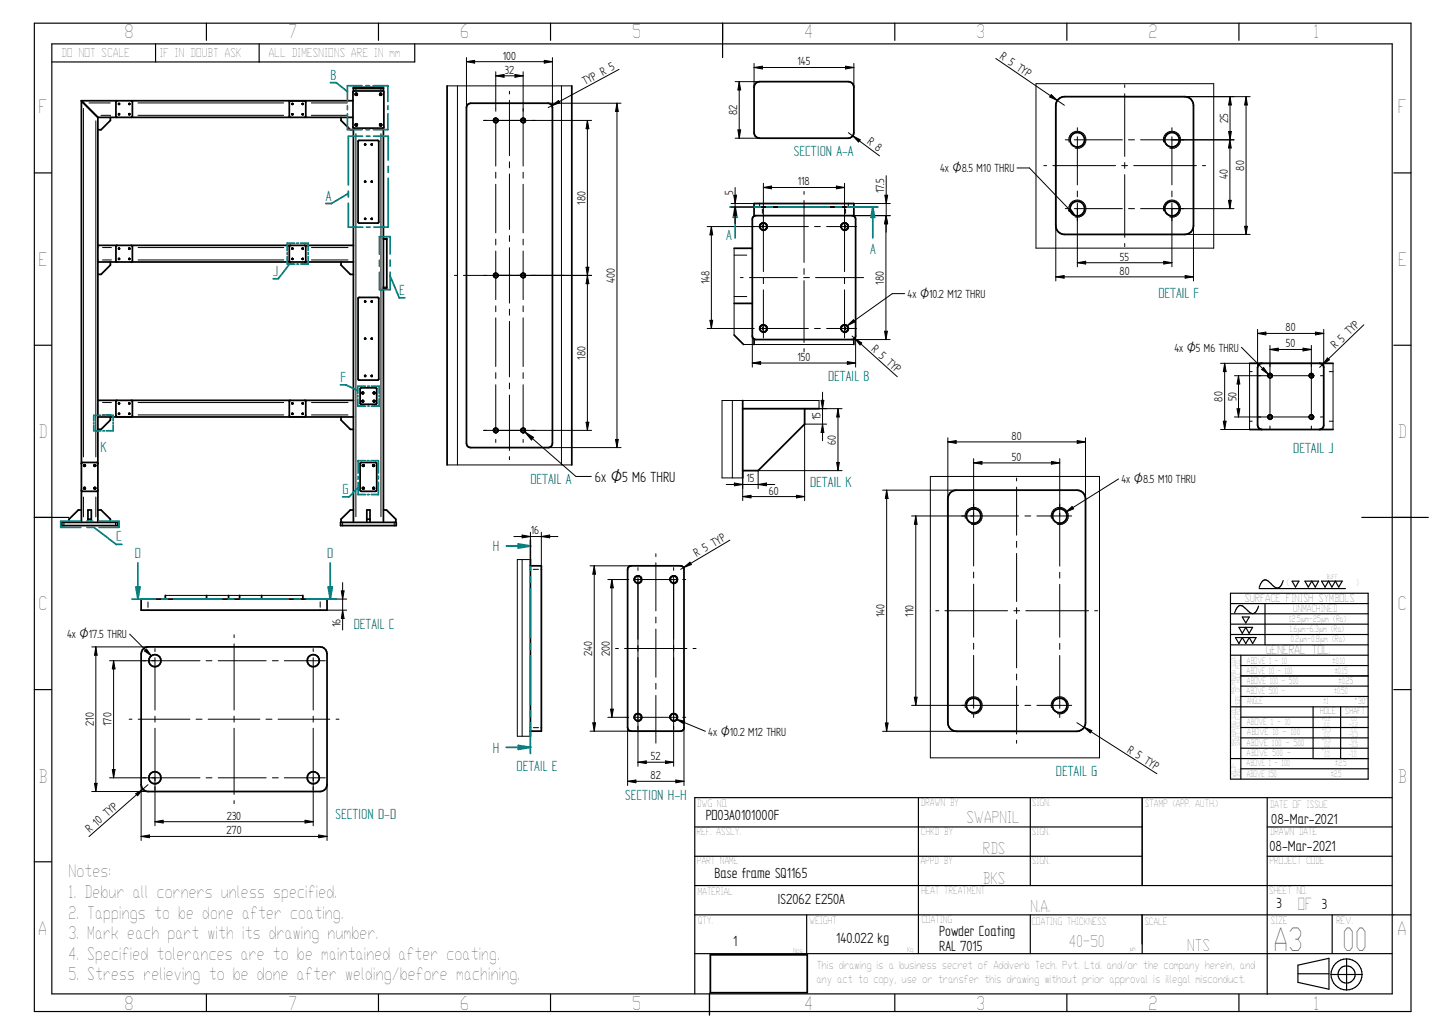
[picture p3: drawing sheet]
<svg xmlns="http://www.w3.org/2000/svg" width="420mm" height="297mm" viewBox="0 0 420 297" stroke-linecap="round" stroke-linejoin="round" font-family="sans-serif">
<g fill="none" stroke="#000" stroke-width=".51">
<path d="M23.7 29.3l4.7 4.8M23.7 29.3v122.4M23.7 29.3h78.9M28.4 34.1h55.8M28.4 34.1v82.1M32.1 34.1v.9l-2.7 2.7h-1M34 29.3l-.3 .2v4.3l.3 .3M34.5 30.1l.2 .2zM34.5 33l.2 .1v.2h-.2zM37.5 30.1l.2 .2zM37.5 33h.2v.3h-.2zM38.2 29.3l.3 .2v4.3l-.3 .3"/>
<path d="M84.9 30.1l.1 .2zM84.9 33.1l.1 .2zM87.9 30.1l.1 .2zM87.9 33.1l.1 .2zM88.6 29.3l.2 .3v4.2l-.2 .3-4.5-.1v-4.4l.3-.3M88.7 34.1h13.9M99.1 34.1v.9l2.7 2.7h.9M102.6 26.5h8.9v10.6h-8.9zM102.7 37.2v34M103.3 36h.4v.5h-.4zM103.3 27.2h.4v.4h-.4zM110.4 36h.4v.5h-.4z"/>
<path d="M110.4 27.2h.4v.4h-.4zM111.4 26.5v-1.1h-8.7v1.1M111.4 37.2v114.5M111.4 25.7h-8.7M129.9 24.9v110.1M135.9 30.4l.9-.4h22.5a1.23 1.23 0 0 1 1.2 1.2v97.5a1.16 1.16 0 0 1-1.2 1.3h-22.5a1.16 1.16 0 0 1-1.3-1.3v-97.5zM166.1 24.9v110.1M104.1 40.9l5.7-.1 .3 .3v23.4l-.3 .3h-5.5l-.3-.3zM106 41.8l.2 .3zM106 52.6l.2 .3zM107.9 52.6l.2 .3zM107.9 41.8l.2 .3z"/>
<path d="M28.4 76.1h74.3M28.4 71.2h74.3M32.1 76.1v.9l-2.7 2.7h-1M34 71.2l-.3 .4v4.2l.3 .3M34.5 75.1l.2 .2zM34.5 72.1l.2 .2zM37.5 75.1l.2 .2zM37.7 72.2h-.3M37.7 72.1l-.2 .2-.1-.2M38.2 71.2l.3 .4v4.2l-.3 .3M84.4 71.2l-.3 .4v4.2l.3 .3M84.9 72.1l.1 .2z"/>
<path d="M84.9 75.1l.1 .2zM87.9 72.1l.1 .2zM87.9 75.1l.1 .2zM88.6 71.2l.2 .4v4.2l-.2 .3M99.1 76.1v.9l2.7 2.7h.9M102.7 71.2v4.9M102.7 76.1v40.1M106 63.4l.2 .3zM107.9 63.4l.2 .3zM111.4 69.3h1v14.4h-1M213.3 72.1h5.3M218.9 62.9l.7-.3h28a1.01 1.01 0 0 1 1 1v34a1.01 1.01 0 0 1-1 1h-28a1.01 1.01 0 0 1-1-1v-34z"/>
<path d="M219.1 60.1h29M219.1 62.7v-3.6h29v3.6M104.1 86.4h5.7l.3 .3v23.4l-.3 .3h-5.5l-.3-.3zM106 87.4l.2 .3zM106 98.2l.2 .3zM107.9 98.2l.2 .3zM107.9 87.4l.2 .3zM213.3 97.3l2.8 2.7M213.3 88.1h5.3M219.1 98.5v1.5M248.1 98.5v1.5M28.4 116.2h5.5"/>
<path d="M28.4 116.2v4.9M33.8 116.3h4.6v4.6h-4.6zM34.5 117l.2 .3zM37.5 117l.2 .3zM38.3 116.2h45.9M84.1 116.3h4.7v4.6h-4.7zM84.9 117l.1 .3zM87.9 117l.1 .3zM88.7 116.2h14M102.7 116.2v4.9M104.8 112.7h4.6v4.6h-4.6zM105.2 113.9h.4v.4h-.4z"/>
<path d="M106 109l.2 .3zM107.9 109h.2v.3h-.2zM108.5 113.9h.4v.4h-.4zM23.7 134.6l.2-.3h4.2l.3 .3M24.4 135h.4v.3h-.4zM28.4 121.1h74.3M28.4 121.1v30.6M32.1 121.1v.9l-2.7 2.7h-1M34.5 120l.2 .3zM37.5 120l.2 .3zM84.9 120l.1 .3zM87.9 120l.1 .3z"/>
<path d="M99.1 121.1v.9l2.7 2.7h.9M102.7 121.1v30.6M104.8 134.4h4.6v8.2l-4.4 .1-.4-.3zM105.4 135h.3v.3h-.3zM108.4 135h.3v.3h-.3zM17.9 151.7h16.3v.9h-16.3zM23.7 142.4l.2 .3h4.2l.3-.3M23.7 148.1h-.9l-2.7 2.6v1M24.4 141.6h.4v.3h-.4zM25.6 151.7v-3.6h.9v3.6M25.6 150.7h.9M28.4 148.1h1l2.7 2.6v1"/>
<path d="M99 151.7h16.1v.9h-16.1zM102.7 148.1h-.9l-2.7 2.6v1M105.4 141.6h.3v.3h-.3zM106.6 151.7v-3.6h.9v3.6M106.6 150.7h.9M108.4 141.6h.3v.3h-.3zM111.4 148.1h.9l2.7 2.6v1M206.4 277.2h28.2v11h-28.2z"/>
<circle cx="144.1" cy="35" r=".63"/>
<circle cx="152" cy="35" r=".62"/>
<circle cx="144.1" cy="80" r=".63"/>
<circle cx="152" cy="80" r=".62"/>
<circle cx="221.8" cy="65.8" r="1.02"/>
<circle cx="245.4" cy="65.8" r="1.02"/>
<circle cx="221.8" cy="95.4" r="1.01"/>
<circle cx="245.4" cy="95.4" r="1.01"/>
<circle cx="105.4" cy="116.5" r=".25"/>
<circle cx="108.7" cy="116.5" r=".25"/>
<circle cx="27.6" cy="135.2" r=".25"/>
<circle cx="144.1" cy="125" r=".63"/>
<circle cx="152" cy="125" r=".62"/>
<circle cx="27.6" cy="141.8" r=".25"/>
</g>
<g fill="none" stroke="#000" stroke-width=".34">
<path d="M10 6.7h400v287h-400zM15.1 12.7h389.4v275.9h-389.4zM45.2 12.7v5.3M60 6.7v5M75.3 12.7v5.3M110 6.7v5M120.5 12.7v5.3h-105.4M160 6.7v5M210 6.7v10M260 6.7v5M310 6.7v5M360 6.7v5"/>
<path d="M10 50.2h5M405 50.2h5M10 100.2h5M405 100.2h5M10 150.2h10M395.7 150.2h19.3M357.5 172.3h40v53.9h-40zM357.5 175.3h40M357.5 178.2h40M361 179.2h2l-1 1.7zM365.7 176a2.13 2.13 0 0 1-1.9 2.1l-.7-.3a4.9 4.9 0 0 0-2.6-2l-.5 .1-.6 .7-.7 1.4M365.9 170.9h25"/>
<path d="M367.6 175.3v11.9M372.9 168.6a2.13 2.13 0 0 1-2 2.1l-.7-.4a4.9 4.9 0 0 0-2.6-1.9l-.8 .4-.9 1.8M375.4 168.7h2l-1 1.8zM379.2 168.7h3.9l-.9 1.8-1-1.8-1.1 1.8zM384 168.7h6l-1 1.8-1-1.8-1 1.8-1-1.8-1 1.8zM357.5 190.2h40M357.5 181.2h40M357.5 184.2h40M357.5 187.2h40M359 185.1h6l-1 1.8-1-1.8-1 1.8-1-1.8-1 1.8zM360 182.2h4l-1 1.7-1-1.7-1 1.7zM360.5 190.2v36"/>
<path d="M360.5 193.3h37M360.5 196.3h37M360.5 199.2h37M10 200.2h5M357.5 205.2h40M360.5 202.2h37M360.5 208.2h37M360.5 211.2h37M360.5 214.2h37M360.5 217.3h37M381.5 205.2v15.1h16h-40M389.5 205.2v15.1"/>
<path d="M405 200.2h5M266.9 231.6v45.3M299.4 231.6v25.5M331.9 231.6v25.5v-17h-130M360.5 223.2h37M368.2 231.6v57.1M404.5 231.6h-202.6v57M10 250.2h5M201.9 248.6h130M201.9 257.1h202.6M368.2 248.6h36.3M368.2 240.1h36.3"/>
<path d="M201.9 276.9h202.6M201.9 265.6h208.1M234.4 265.6v11.3M299.4 265.6v11.3M331.8 265.6v8.5M331.9 265.6v11.3M387.1 265.6v11.3M391.3 278.4a4.6 4.6 0 0 0-4.6 4.6M391.3 278.4v9M391.3 278.4a4.5 4.5 0 0 1 4.5 4.6M60 288.7v5M110 288.7v5"/>
<path d="M160 288.7v5M206.2 288.6v6.1M260 288.7v5M310 288.7v5M360 288.7v5M377.1 282.7h9.1M377.1 280.2l9.1-1.9v8.9l-9.1-2zM386.7 283a4.6 4.6 0 0 0 4.6 4.4M386.7 283h9.1M395.8 283a4.5 4.5 0 0 1-4.5 4.4"/>
<circle cx="391.3" cy="282.9" r="2.51"/>
</g>
<g fill="none" stroke="#000" stroke-width=".29">
<path d="M135.5 16.7v14.5M135.5 17.9l2.4-.4v.8zM135.5 17.9h25M158.1 17.5l2.4 .4-2.4 .4zM160.5 16.7v14.5M24.2 31.5v101.2M25.9 29.9h6.1M27.8 35.1v97.6M29.3 33.5h2.9M34.4 30.2l.2-.2 .1 .1-.2 .3M34.4 33.2l.2-.2 .1 .1-.2 .3M37.4 33.2l.2-.2 .2 .1-.3 .3"/>
<path d="M37.4 30.2l.2-.2 .2 .1-.3 .3M40.1 29.9h42.3M40.1 33.5h42.3M84.8 30.2l.2-.2 .1 .3-.2 .1M84.8 33.2l.2-.2 .1 .1-.2 .3M87.8 33.2l.2-.2 .1 .1-.2 .3M87.8 30.2l.2-.2 .1 .1-.2 .3M90.5 29.9h10.4M90.5 33.5h10.4M103.2 36.4l.1-.5 .5 .1v.4l-.4 .2M103.2 27.5l.1-.4h.5v.5l-.4 .1M103.2 25.4v.3"/>
<path d="M103.4 25.9v.3M103.4 27.2v.3M103.4 36.1v.3M103.4 38.8v111.2M110.3 36.4l.1-.5 .5 .1v.4l-.4 .2M110.3 27.5l.1-.4h.5v.5l-.4 .1M110.7 25.9v.3M110.7 27.2v.3M110.7 36.1v.3M110.7 38.8v111.2M110.9 25.4v.3M129.9 24.9h36.2"/>
<path d="M132.9 24.9v110.1M143.3 35.2a.75 .75 0 0 1 .7-1 .75 .75 0 0 1 .8 .8 .75 .75 0 0 1-1 .7M144 20.8v11.5M144 34.1v14.1M144 22l2.5-.4v.8zM144 22h8M149.6 21.6l2.4 .4-2.4 .4zM151.3 35.2a.74 .74 0 0 1 .6-1 .74 .74 0 0 1 .8 .8 .74 .74 0 0 1-.9 .7M152 20.8v27.4M159.3 30h21.2M160.4 30.6l1.9-1.4 .4 .6zM163.1 24.9v110.1"/>
<path d="M170.7 35l.4 2.4h-.8zM170.7 35v90M171.9 35h-31.4M179.3 30l.4 2.4h-.9zM179.3 30v100M179.9 20.2l-20.6 11M105.9 42l.3-.2 .1 .1-.3 .2M105.9 52.8l.3-.2 .1 .1-.3 .2M107.9 52.8l.2-.2 .1 .1-.2 .2M107.9 42l.2-.2 .1 .1-.2 .2M144 50v1.7M144 53.5v14.1"/>
<path d="M152 50v1.7M152 53.5v14.1M220.7 59.4v.5M221.8 53.2v25.7M221.8 54.4l2.4-.4v.8zM221.8 54.4h23.6M243 54l2.4 .4-2.4 .4zM245.4 53.2v25.7M246.5 59.1h12.2M246.5 59.4v.4M257.1 56.7h.8l-.4 2.4zM257.5 51v16.4"/>
<path d="M29.8 75.5h2.6M29.8 71.9h2.6M34.4 75.2l.2-.2 .1 .3-.2 .1M34.4 72.2l.2-.2 .1 .3h-.2M37.4 75.2l.2-.2 .1 .3-.2 .1M37.4 72.2l.2-.2 .2 .1-.3 .2M40.1 75.5h42.4M40.1 71.9h42.4M84.8 72.2l.2-.2 .1 .1-.2 .2M84.8 75.2l.2-.2 .1 .3-.2 .1M87.8 75.2l.2-.2 .1 .3-.2 .1M87.8 72.2l.2-.2 .1 .1-.2 .2"/>
<path d="M90.5 75.5h10.6M90.5 71.9h10.6M105.9 63.6l.3-.2 .1 .1-.3 .2M107.9 63.6l.2-.2 .1 .1-.2 .2M111.7 69.6h.4M140.5 80h.9M143.2 80h28.7M144 69.4v1.7M144 72.9v14.1M152 69.4v1.7M152 72.9v14.1M170.3 77.6h.8l-.4 2.4z"/>
<path d="M170.7 80l.4 2.4h-.8zM206.7 65.8v29.6M206.7 65.8l.4 2.4h-.8zM213.3 72.1v25.2M213.3 74.1h3.7M220.6 66.1a1.22 1.22 0 0 1 1.1-1.5 1.22 1.22 0 0 1 1.3 1.3 1.22 1.22 0 0 1-1.5 1.1M221.5 60.7v1.2M221.5 65.3v1M234.9 65.8h-29.4M236.7 65.8h1.7M240.2 65.8h8.7M244.3 66.1a1.2 1.2 0 0 1 1-1.5 1.2 1.2 0 0 1 1.3 1.3 1.2 1.2 0 0 1-1.5 1.1"/>
<path d="M245.7 60.7v1.2M245.7 65.3v1M247.6 62.6h11.1M257.4 62.6l-.4 2.4h.9l-.4-2.4-.4 2.4M257.4 62.6v36M257.4 62.6l.4 2.4M105.9 87.6l.3-.2 .1 .1-.3 .2M105.9 98.4l.3-.2 .1 .1-.3 .2M107.9 98.4l.2-.2 .1 .1-.2 .2M107.9 87.6l.2-.2 .1 .1-.2 .2M111.7 83.4h.4M143.3 80.2a.75 .75 0 0 1 .7-1 .75 .75 0 0 1 .8 .8 .75 .75 0 0 1-1 .7"/>
<path d="M144 88.8v1.7M144 92.3v14.1M151.3 80.2a.74 .74 0 0 1 .6-1 .74 .74 0 0 1 .8 .8 .74 .74 0 0 1-.9 .7M152 88.8v1.7M152 92.3v14.1M206.3 93h.8l-.4 2.4zM213.3 86.1h3.7M218.6 97.6v9M219.1 95.4h-13.6M220.6 95.7a1.22 1.22 0 0 1 1.1-1.5 1.22 1.22 0 0 1 1.3 1.3 1.22 1.22 0 0 1-1.5 1.1M220.9 95.4h14M221.5 94.9v.9"/>
<path d="M221.8 80.7v1.7M221.8 84.2v13.9M236.7 95.4h1.7M240.2 95.4h8.7M244.3 95.7a1.2 1.2 0 0 1 1-1.5 1.2 1.2 0 0 1 1.3 1.3 1.2 1.2 0 0 1-1.5 1.1M245.4 80.7v1.7M245.4 84.2v13.9M245.7 94.9v.9M247.6 98.6h11M247.6 97.6l13.1 11.8M248.4 98.3l2 1.3-.5 .6zM248.6 97.6v9"/>
<path d="M257 96.2h.8l-.4 2.4zM29.8 116.9h2.6M34.4 117.2l.2-.2 .1 .3h-.2M37.4 117.2l.2-.2 .2 .1-.3 .2M40.1 116.9h42.4M84.8 117.2l.2-.2 .1 .3h-.2M87.8 117.2l.2-.2 .1 .1-.2 .2M90.5 116.9h10.6M105.1 116.6l.2-.4 .4 .2-.4 .4M105.1 114.2l.2-.4 .4 .2v.2l-.4 .2M105.9 109.2l.3-.2v.3h-.2M107.9 109.2l.2-.2 .1 .1-.2 .2"/>
<path d="M108.4 114.2l.2-.4 .4 .2v.2l-.4 .2M108.4 116.6l.2-.4 .4 .2-.4 .4M144 108.2v1.7M144 111.7v14.1M152 108.2v1.7M152 111.7v14.1M216.1 100h32M218.6 105.4l2.4-.4v.8zM218.6 105.4h30M246.2 105l2.4 .4-2.4 .4zM24.3 135.3l.2-.4h.2l.1 .4-.3 .2M27.3 135.3l.2-.4 .3 .1-.1 .4-.2 .1"/>
<path d="M29.8 120.5h2.6M34.4 120.2l.2-.2 .1 .1-.2 .2M37.4 120.2l.2-.2 .2 .1-.3 .2M40.1 120.5h42.4M84.8 120.2l.2-.2 .1 .1-.2 .2M87.8 120.2l.2-.2 .1 .1-.2 .2M90.5 120.5h10.6M105.3 135.3l.1-.4h.3l.1 .4-.3 .2M108.3 135.3v-.3l.4-.1 .1 .4-.3 .2M129.9 135h36.2M140.5 125h31.4M143.3 125.2a.75 .75 0 0 1 .7-1 .75 .75 0 0 1 .8 .8 .75 .75 0 0 1-1 .7"/>
<path d="M144 127.6v.9M151.3 125.2a.74 .74 0 0 1 .6-1 .74 .74 0 0 1 .8 .8 .74 .74 0 0 1-.9 .7M152 127.6v.9M152.5 125.4l14.8 12.9h4.5M152.5 125.4l2.6 1.6-.7 .8zM159.3 130h21.2M170.3 122.6h.8l-.4 2.4zM178.8 127.6h.9l-.4 2.4zM18.6 151.9v.5M24.2 144.3v5.8M24.3 141.9l.2-.4 .3 .1-.3 .5M27.3 141.9l.2-.4 .3 .1-.1 .4-.2 .1"/>
<path d="M27.8 144.3v5.8M33.6 151.9v.5M99.6 151.9v.5M105.3 141.9v-.3l.4-.1 .1 .4-.3 .2M108.3 141.9v-.3l.4-.1 .1 .4-.3 .2M114.5 151.9v.5"/>
</g>
<g fill="none" stroke="#008080" stroke-width=".51">
<path d="M96 24h1.7l3.3 2.6M101 33.1v4.5h4.2M101 30.7v1.1M101.2 39.5h4.2M101.2 39.8v13.9M105.2 24.9h-4.2v4.6M106.3 24.9h1M106.3 37.6h1.1M106.5 39.5h1M108.4 24.9h4.3v4.6M108.6 39.5h4.2v7M112.7 30.7v1.1"/>
<path d="M112.7 33v4.6h-4.2M101.2 59v7h4.2M101.2 55.5v1.7M101.2 56.2l-4.9 2.9h-1.7M112.8 48.3v1.7M112.8 51.8v13.9M106.5 66h1M108.6 66h4.2M220.9 60.1h-7.3v9M222.7 60.1h1.7M226.2 60.1h14.8M242.7 60.1h1.7"/>
<path d="M246.2 60.1h7.4"/>
</g>
<g fill="#000">
<path d="M135.5 17.9l2.4-.4v.8zM158.1 17.5l2.4 .4-2.4 .4zM144 22l2.5-.4v.8zM149.6 21.6l2.4 .4-2.4 .4zM160.4 30.6l1.9-1.4 .4 .6zM170.7 35l.4 2.4h-.8zM179.3 30l.4 2.4h-.9zM221.8 54.4l2.4-.4v.8zM243 54l2.4 .4-2.4 .4zM257.1 56.7h.8l-.4 2.4zM170.3 77.6h.8l-.4 2.4zM206.7 65.8l.4 2.4h-.8z"/>
<path d="M257.4 62.6l.4 2.4h-.8zM257.5 62.6l.4 2.4h-.8zM170.7 80l.4 2.4h-.8zM206.3 93h.8l-.4 2.4zM257 96.2h.8l-.4 2.4zM218.6 105.4l2.4-.4v.8zM246.2 105l2.4 .4-2.4 .4zM248.4 98.3l2 1.3-.5 .6zM152.5 125.4l2.6 1.6-.7 .8zM170.3 122.6h.8l-.4 2.4zM178.8 127.6h.9l-.4 2.4z"/>
</g>
<path d="M213.6 60.1l.5 3h-1z" fill="#008080"/>
<path d="M213.6 60.1l.5 3h-1zM253.6 60.1v9" fill="none" stroke="#008080" stroke-width=".51"/>
<path d="M253.6 60.1l.5 3h-1z" fill="#008080"/>
<g fill="none" stroke="#008080" stroke-width=".51">
<path d="M212.1 60.1h1.5M253.6 60.1h1.5M253.6 60.1l.5 3h-1zM98.9 111.8h1.6l3.5 1.7M104 115.8v2.1h2.2M104 114.8v.5M106.2 112.1h-2.2v2.2M106.8 112.1h.5M106.8 117.9h.5M107.9 112.1h2.3v2.1M110.2 114.8v.4M110.2 115.8v2.1h-2.3"/>
<path d="M104 138.3v.8M106.2 133.8h-2.2v3.6M106.7 133.8h.5M107.8 133.8h2.1v3.5M109.9 138.3v.8M17.6 152.5v.6h5.9M17.6 152.2v.1M23.4 151.3h-5.8v.7M25.2 151.3h1.8M25.3 153.1h1.7M27.3 153.1l6.5 5h1.6M28.7 151.3h5.9v.6"/>
<path d="M34.6 152.1v.2M34.6 152.5v.6h-5.8M104 140.1v3.5h2.2M104 141.6l-2.6 2.7h-1.8M106.8 143.6h.5M109.9 140v3.6h-2M40.1 173.9h5.1M47 173.9h1.7M50.5 173.9h14M66.2 173.9h1.8M69.8 173.9h13.9M85.5 173.9h1.7"/>
<path d="M96 163.4v10.5h-7"/>
</g>
<g fill="none" stroke="#000" stroke-width=".51">
<path d="M219.4 24.4l.4-.4 .9-.3h25.8a1.61 1.61 0 0 1 1.6 1.6v13.2a1.61 1.61 0 0 1-1.6 1.6h-25.8a1.7 1.7 0 0 1-1.6-1.6v-13.2zM307.5 28.8l.5-.4 1.3-.3h35a2.53 2.53 0 0 1 2.5 2.5v35a2.46 2.46 0 0 1-2.5 2.5h-35a2.53 2.53 0 0 1-2.5-2.5v-35l.3-1.3zM276.1 143l1.2-.6 .6-.1h35a2.46 2.46 0 0 1 2.5 2.5v65a2.53 2.53 0 0 1-2.5 2.5h-35a2.53 2.53 0 0 1-2.5-2.5v-65l.1-.6zM41 173.9h54v3.3h-54zM48 172.9v1M60 172.9v1M66.4 172.9v1M69.6 172.9v1M76 172.9v1M88 172.9v1"/>
<circle cx="313" cy="40.6" r="2.12"/>
<circle cx="340.6" cy="40.6" r="2.12"/>
<circle cx="313" cy="60.6" r="2.13"/>
<circle cx="340.5" cy="60.6" r="2.13"/>
<circle cx="282.9" cy="149.8" r="2.13"/>
<circle cx="307.9" cy="149.8" r="2.13"/>
<circle cx="282.9" cy="204.8" r="2.13"/>
<circle cx="307.9" cy="204.8" r="2.13"/>
</g>
<g fill="none" stroke="#000" stroke-width=".29">
<path d="M289.3 17l20 13.6M301 24.3h51.7v47.8h-51.7zM305.5 27.5l1.7 1.7-2.2-1zM306.8 30.6v51M313 37.1v.8M313 39.7v14M326.8 28.1h36.5M340.5 37.1v.8M340.5 39.7v14M362.1 28.1l.3 2.4h-.8zM362.1 28.1v40M295.5 48.8h3.6l13.3 13.8"/>
<path d="M309.5 40.6h.9M310.6 41.2a2.5 2.5 0 0 1 2.2-3.1 2.5 2.5 0 0 1 2.7 2.7 2.5 2.5 0 0 1-3.1 2.2M312.2 40.6h13.9M313 55.5v1.7M313 59v18.5M327.9 40.6h1.7M331.4 40.6h27.2M338.1 41.2a2.5 2.5 0 0 1 2.2-3.1 2.5 2.5 0 0 1 2.7 2.7 2.5 2.5 0 0 1-3.1 2.2M340.5 55.5v1.7M340.5 59v18.5M346.8 48.1v33.5M356.9 58.2h.8l-.3 2.4z"/>
<path d="M357.4 40.6v20M357.4 40.6l.3 2.4h-.8zM309.3 68.1h54M309.5 60.6h.9M310.6 61.2a2.5 2.5 0 0 1 2.2-3.1 2.5 2.5 0 0 1 2.7 2.7 2.5 2.5 0 0 1-3.1 2.2M311 60.6l1.4 2-1.9-1.4zM312.2 60.6h13.9M313 76.3l2.5-.4v.8zM313 76.3h27.5M327.9 60.6h1.7M331.4 60.6h27.2M338.1 61.2a2.5 2.5 0 0 1 2.2-3.1 2.5 2.5 0 0 1 2.7 2.7 2.5 2.5 0 0 1-3.1 2.2"/>
<path d="M338.1 75.9l2.4 .4-2.4 .4zM361.6 65.7h.8l-.3 2.4zM246.2 94.5l1.8-1.7 .4 .7zM262.9 85.3h-3.6l-13.1 9.2M306.8 80.4h40M306.8 80.4l2.4-.4v.8zM344.4 80l2.4 .4-2.4 .4zM270.3 138.3h49.2v81.7h-49.2zM280.5 150.5a2.51 2.51 0 0 1 2.1-3.2 2.51 2.51 0 0 1 2.8 2.7 2.51 2.51 0 0 1-3.1 2.2M305.5 150.5a2.5 2.5 0 0 1 2.2-3.2 2.5 2.5 0 0 1 2.7 2.8 2.5 2.5 0 0 1-3.2 2.1M43 174.8v1.6M48 172.9h40"/>
<path d="M93 174.8v1.5M95 173.9h5.7M95 177.2h5.7M99.2 171.6h.8l-.4 2.3zM99.6 177.2l.4 2.4h-.8zM99.6 169.2v13.7M280.5 205.5a2.49 2.49 0 0 1 2.1-3.2 2.49 2.49 0 0 1 2.8 2.7 2.49 2.49 0 0 1-3.1 2.2M305.5 205.5a2.48 2.48 0 0 1 2.2-3.1 2.48 2.48 0 0 1 2.7 2.6 2.48 2.48 0 0 1-3.2 2.2"/>
</g>
<g fill="#000">
<path d="M305.5 27.5l1.7 1.7-2.2-1zM362.1 28.1l.3 2.4h-.8zM356.9 58.2h.8l-.3 2.4zM357.4 40.6l.3 2.4h-.8zM311 60.6l1.4 2-1.9-1.4zM313 76.3l2.5-.4v.8zM338.1 75.9l2.4 .4-2.4 .4zM361.6 65.7h.8l-.3 2.4zM246.2 94.5l1.8-1.7 .4 .7zM306.8 80.4l2.4-.4v.8zM344.4 80l2.4 .4-2.4 .4zM99.2 171.6h.8l-.4 2.3z"/>
<path d="M99.6 177.2l.4 2.4h-.8z"/>
</g>
<path d="M95.4 170.5h1.2l-.6 3.4z" fill="#008080"/>
<path d="M40.1 163.4v10.5M95.4 170.5h1.2l-.6 3.4z" fill="none" stroke="#008080" stroke-width=".51"/>
<path d="M39.5 170.5h1.2l-.6 3.4z" fill="#008080"/>
<g fill="none" stroke="#008080" stroke-width=".51">
<path d="M110.3 79.1v5h1.1M110.3 75.6v1.7M111.4 68.7h-1.1v5.1M111.7 68.7h.2M112.3 68.7h1.1v5M113.4 75.5v1.8M113.4 79v5.1h-1.1M111.7 84.1h.3M113.4 80.1l2.6 6.4h1.6M147.1 158.5h7v7.1M38.3 173.9h1.8M39.5 170.5h1.2l-.6 3.4z"/>
<path d="M96 173.9h1.7M154.1 167.4v1.7M154.1 170.9v14.2M154.1 186.9v1.7M154.1 190.4v14.2M154.1 206.4v1.7M154.1 209.9v7.1"/>
</g>
<g fill="none" stroke="#000" stroke-width=".51">
<path d="M154.1 162.5v51.3M154.1 164.3h3.2v48h-3.2M41.9 188.2l1.1-.4h50a2.03 2.03 0 0 1 2 2v38a1.97 1.97 0 0 1-2 2h-50a2.03 2.03 0 0 1-2-2v-38l.4-1.1z"/>
<circle cx="45" cy="191.8" r="1.76"/>
<circle cx="91" cy="191.8" r="1.76"/>
<circle cx="45" cy="225.8" r="1.76"/>
<circle cx="91" cy="225.8" r="1.76"/>
</g>
<path d="M151.7 162.5v51.3M154.1 162.5h-3.8v51.3h3.8M154.9 165.3h1.6M91 188.3v.9M91 191v15.2M91 207.9v1.8M91 211.5v15.2M155 211.3h1.5M91 228.5v.8" fill="none" stroke="#000" stroke-width=".29"/>
<path d="M150.6 157.9l3.5 .6-3.5 .6z" fill="#008080"/>
<path d="M150.6 157.9l3.5 .6-3.5 .6zM147.1 217h7" fill="none" stroke="#008080" stroke-width=".51"/>
<path d="M150.6 216.5l3.5 .5-3.5 .6z" fill="#008080"/>
<g fill="none" stroke="#008080" stroke-width=".51">
<path d="M83.5 74.5v2.2h2.2M83.5 73.4v.5M84.1 76.7l-3.3 4.2h-1.4M85.6 70.6h-2.1v2.2M86.2 70.6h.5M86.3 76.7h.5M87.3 70.6h2.2v2.2M89.5 73.4v.5M89.5 74.5v2.2h-2.1M27.3 123.5v1.6h2M27.3 122.7v.4M29.2 120.6h-1.9v1.6"/>
<path d="M29.8 120.6h.5M29.9 125.1h.4M30.8 120.6h2.1v1.6M32.9 122.6v.4M32.9 123.4v1.7h-2M154.1 156.8v1.7M150.6 216.5l3.5 .5-3.5 .6zM154.1 217v1.8"/>
</g>
<g fill="none" stroke="#000" stroke-width=".51">
<path d="M215.8 118.7h22.2M215.8 116.3v22.5M233.8 118.7v4.4l-13.5 13.6h-4.5M363.1 105.5h24.2M366.6 105.5a1.23 1.23 0 0 0-1.2 1.2v16.8a1.31 1.31 0 0 0 1.2 1.2M383.4 105.5a1.16 1.16 0 0 1 1.2 1.2v16.8a1.23 1.23 0 0 1-1.2 1.2M363.1 124.7h24.2M182.7 164.6l.7-.3h14.4a1.01 1.01 0 0 1 .9 1v46a1.01 1.01 0 0 1-.9 1h-14.4a1.01 1.01 0 0 1-1-1v-46z"/>
<circle cx="369" cy="109.1" r=".6"/>
<circle cx="381" cy="109.1" r=".59"/>
<circle cx="369" cy="121.1" r=".62"/>
<circle cx="381" cy="121.1" r=".6"/>
<circle cx="185.4" cy="168.3" r="1.02"/>
<circle cx="195.8" cy="168.3" r="1.02"/>
<circle cx="185.4" cy="208.3" r="1.02"/>
<circle cx="195.8" cy="208.3" r="1.04"/>
</g>
<g fill="none" stroke="#000" stroke-width=".29">
<path d="M219.1 19.6l2.4-.4v.8zM219.1 19.6h29M219.1 18.4v6.9M245.7 19.2l2.4 .4-2.4 .4zM248.1 18.4v6.9M148 26.5v.8M148 29.1v16.1M213.6 23.7h7.1M214.4 37.7h.8l-.4 2.4zM214.8 23.7l.4 2.4h-.8zM214.8 23.7v16.4M246.5 38.5l9.1 6.8"/>
<path d="M247.8 39.5l2.2 1.1-.5 .6zM326.8 24.6v.8M326.8 27.2v18.2M344.3 28.1h14.3M357 38.2h.8l-.4 2.4zM357.4 28.1v12.5M357.4 28.1l.4 2.4h-.8zM148 47v1.7M148 50.5v16.1M212.4 59.1h6.7M213.2 56.7h.8l-.4 2.4zM213.6 54.4v10.5"/>
<path d="M213.6 40.1h7.1M233.6 55.6v.8M233.6 58.2v18M303.3 48.1h.8M305.9 48.1h18.2M325.9 48.1h1.7M326.8 47.2v1.7M326.8 50.7v18.2M329.4 48.1h18.2M340.5 40.6h18.1M349.4 48.1h.9M132 80h.9"/>
<path d="M134.7 80h13.9M148 68.4v1.7M148 71.9v16.1M150.4 80h1.7M153.9 80h10.1M212.4 60.1h6.7M213.6 60.1l.4 2.4h-.8zM233.6 78v1.7M326.8 70.7v.9M148 89.8v1.7M148 93.3v16.1M215.1 80.6h.8"/>
<path d="M217.8 80.6h13.9M233.5 80.6h1.7M233.6 81.5v17.9M237 80.6h13.9M365.4 95.6v11.1M365.4 96.8l2.4-.4v.8zM365.4 96.8h19.2M382.2 96.4l2.4 .4-2.4 .4zM384.6 95.6v11.1M396.3 94.3l-12.9 12.4M148 111.2v1.7M148 114.7v16.1"/>
<path d="M212.8 116.3v22.5M215.8 118.7h28.9M233.6 101.2v.9M238 118.7v-2.4h-28.2v22.5h6M238.6 116.2h.8l-.4 2.5zM239 113.9v14.1M243.5 118.7l.4 2.4h-.8zM243.5 118.7v18M354.7 105.5h28.7M355.8 105.5l.5 2.4h-.8zM355.8 105.5v19.2M358.7 109.1h23.2"/>
<path d="M359.4 118.7h.8l-.3 2.4zM359.9 109.1l.3 2.4h-.8zM359.9 109.1v12M360.7 100.8l7.9 7.9M363.1 105.5v19.2M363.1 107.9h.7M366.6 107.3l.5-.6 1.5 2zM368.3 109.3a.72 .72 0 0 1 .7-.9 .72 .72 0 0 1 .7 .7 .72 .72 0 0 1-.9 .7M369 100.3v21.6M369 101.5l2.4-.4v.8zM369 101.5h12M378.6 101.1l2.4 .4-2.4 .4z"/>
<path d="M380.3 109.3a.73 .73 0 0 1 .6-1 .73 .73 0 0 1 .8 .8 .73 .73 0 0 1-.9 .7M381 100.3v21.6M383.7 109.1h.8M385.7 103.9l.6 .6-2 1.4zM386.2 107.9h1.1M387.3 105.5v19.2M148 132.6v.9M215.8 136.7v8.7M239 123.1l.4 2.5h-.8zM240.2 123.1h-6.4v22.3M243.1 134.3h.8l-.4 2.4zM244.7 136.7h-24.4v5.2"/>
<path d="M275.4 128.3l2.4-.4v.8zM275.4 128.3h40M275.4 127.1v82.7M282.9 133.2v31.1M282.9 134.4l2.4-.4v.8zM282.9 134.4h25M295.4 138.8v.9M305.5 134l2.4 .4-2.4 .4zM307.9 133.2v31.2M313 127.9l2.4 .4-2.4 .4zM315.4 127.1v50.2M325 139.1l-15.3 9.6"/>
<path d="M354.7 124.7h28.7M355.5 122.3h.8l-.5 2.4zM358.7 121.1h23.2M363.1 122.3h.7M368.3 121.3a.72 .72 0 0 1 .7-.9 .72 .72 0 0 1 .7 .8 .72 .72 0 0 1-.9 .6M369 123.7v.9M380.3 121.3a.73 .73 0 0 1 .6-.9 .73 .73 0 0 1 .8 .8 .73 .73 0 0 1-.9 .6M381 123.7v.9M383.7 121.1h.8M386.2 122.3h1.1M149.3 155.8h12.8M151.7 155.4l2.4 .4-2.4 .4z"/>
<path d="M154.1 154.6v9.7M157.3 155.8l2.4-.4v.8zM157.3 154.6v9.7M211 140.7h14.1M212.1 156.8l-14.3 8.5M213.4 140.3l2.4 .4-2.4 .4zM215.8 144.2l2.4-.4v.8zM215.8 144.2h18M220.3 140.7l2.4-.4v.8zM231.4 143.8l2.4 .4-2.4 .4zM256.4 142.3h21.5M257.6 142.3l.5 2.4h-.9z"/>
<path d="M257.6 142.3v70M264.9 149.8h31.1M266.1 149.8l.4 2.4h-.8zM266.1 149.8v55M295.4 141.4v14M295.4 157.2v1.7M297.8 149.8h1.7M301.3 149.8h10.1M309.7 148.7l1.8-1.6 .4 .6zM171.4 164.3h12M172.7 164.3l.3 2.4h-.8zM172.7 164.3v48"/>
<path d="M176.6 168.3h6.1M177.8 168.3v40M177.8 168.3l.4 2.4h-.8zM184.2 168.6a1.22 1.22 0 0 1 1-1.5 1.22 1.22 0 0 1 1.4 1.3 1.22 1.22 0 0 1-1.6 1.1M184.5 168.3h12.1M185.4 164.8v.8M185.4 167.4v55.1M190.6 160.8v.8M190.6 163.4v14M190.6 179.2v1.7M194.6 168.6a1.22 1.22 0 0 1 1.1-1.5 1.22 1.22 0 0 1 1.3 1.3 1.22 1.22 0 0 1-1.6 1.1M195.7 164.8v.8"/>
<path d="M195.7 167.4v55.1M198.4 168.3h.9M198.6 164.8l1.9-1.6 .4 .7zM271.9 177.3h.9M274.6 177.3h18.2M282.9 166.1v1.7M282.9 169.6v15.4M294.6 177.3h1.7M295.4 160.7v14M295.4 176.4v1.7M295.4 180v13.9M298.1 177.3h18.2"/>
<path d="M307.9 166.2v1.7M307.9 169.7v15.3M318.1 177.3h.8M26.7 187.8h16.3M27.8 187.8l.4 2.4h-.7zM27.8 187.8v42M31.8 191.9h26.3M33 191.9l.4 2.3h-.8zM33 191.9v33.9M37.7 184.1l6.3 6.3M42 189l.6-.5 1.4 1.9zM45 188.3v.9"/>
<path d="M45 191v15.2M59.9 191.9h1.7M63.4 191.9h13.9M68 184.3v.9M68 186.9v19.3M79.2 191.9h1.6M82.6 191.9h11.9M178.8 188.3h.9M181.5 188.3h18.1M190.6 182.7v13.9M190.6 198.4v1.7M201.4 188.3h.9"/>
<path d="M282.9 186.8v1.7M282.9 190.3v15.4M295.4 195.7v1.7M295.4 199.2v13.9M307.9 186.8v1.8M307.9 190.3v15.4M37.5 208.8h.8M40.2 208.8h15M45 207.9v1.8M45 211.5v28.3M57 208.8h1.7M60.5 208.8h15"/>
<path d="M68 207.9v1.8M68 211.5v19.2M77.3 208.8h1.7M80.8 208.8h15M97.7 208.8h.8M171.4 212.3h19.2M172.2 209.9h.8l-.3 2.4zM176.6 208.3h6.1M177.4 205.9h.8l-.4 2.4zM182.4 211.3v16.8M184.2 208.6a1.22 1.22 0 0 1 1-1.5 1.22 1.22 0 0 1 1.4 1.3 1.22 1.22 0 0 1-1.6 1.1M184.5 208.3h12.1"/>
<path d="M190.6 201.9v13.9M194.6 208.6a1.22 1.22 0 0 1 1.1-1.5 1.22 1.22 0 0 1 1.3 1.3 1.22 1.22 0 0 1-1.6 1.1M196.6 208.9l8.4 3.4M196.6 208.9l2.4 .5-.3 .7zM198.4 208.3h.9M198.7 211.3v16.8M256.4 212.3h39M257.2 209.9h.9l-.5 2.4zM265.7 202.4h.8l-.4 2.4zM282.9 207.4v.9M295.4 215v.8M296 204.8h-31.1"/>
<path d="M297.8 204.8h1.7M301.3 204.8h10.1M307.9 207.5v.8M312.9 209.8l23.3 14.9M315 211.2l2.2 .9-.4 .7zM26.7 229.8h16.3M27.5 227.5h.7l-.4 2.3zM31.8 225.8h26.3M32.6 223.4h.8l-.4 2.4zM39.4 230.5l2.1-1.3-1.5 1.9zM41 227.8v16.3M43 227.8l-17.1 15.1"/>
<path d="M45 238.6l2.4-.4v.8zM45 238.6h46M59.9 225.8h1.7M63.4 225.8h13.9M68 232.5v.8M79.2 225.8h1.6M82.6 225.8h11.9M88.6 238.2l2.4 .4-2.4 .4zM91 225.8v14M95 227.8v16.3M182.4 226.9h16.3M182.4 226.9l2.4-.4v.8z"/>
<path d="M185.4 221.3h10.3M185.4 221.3l2.4-.4v.8zM193.4 220.9l2.3 .4-2.3 .4zM196.4 226.5l2.3 .4-2.3 .4zM41 242.9l2.4-.5v.8zM41 242.9h54M92.6 242.4l2.4 .5-2.4 .3z"/>
</g>
<g fill="#000">
<path d="M219.1 19.6l2.4-.4v.8zM245.7 19.2l2.4 .4-2.4 .4zM214.8 23.7l.4 2.4h-.8zM214.4 37.7h.8l-.4 2.4zM357.4 28.1l.4 2.4h-.8zM357 38.2h.8l-.4 2.4zM213.2 56.7h.8l-.4 2.4zM247.8 39.5l2.2 1.1-.5 .6zM213.6 60.1l.4 2.4h-.8zM365.4 96.8l2.4-.4v.8zM382.2 96.4l2.4 .4-2.4 .4zM238.6 116.2h.8l-.4 2.5z"/>
<path d="M355.8 105.5l.5 2.4h-.8zM359.9 109.1l.3 2.4h-.8zM359.4 118.7h.8l-.3 2.4zM366.6 107.3l.5-.6 1.5 2zM369 101.5l2.4-.4v.8zM378.6 101.1l2.4 .4-2.4 .4zM385.7 103.9l.6 .6-2 1.4zM239 123.1l.4 2.5h-.8zM243.1 134.3h.8l-.4 2.4zM243.5 118.7l.4 2.4h-.8zM275.4 128.3l2.4-.4v.8zM282.9 134.4l2.4-.4v.8z"/>
<path d="M305.5 134l2.4 .4-2.4 .4zM313 127.9l2.4 .4-2.4 .4zM355.5 122.3h.8l-.5 2.4zM151.7 155.4l2.4 .4-2.4 .4zM157.3 155.8l2.4-.4v.8zM213.4 140.3l2.4 .4-2.4 .4zM215.8 144.2l2.4-.4v.8zM220.3 140.7l2.4-.4v.8zM231.4 143.8l2.4 .4-2.4 .4zM257.6 142.3l.5 2.4h-.9zM266.1 149.8l.4 2.4h-.8zM309.7 148.7l1.8-1.6 .4 .6z"/>
<path d="M172.7 164.3l.3 2.4h-.8zM177.8 168.3l.4 2.4h-.8zM198.6 164.8l1.9-1.6 .4 .7zM27.8 187.8l.4 2.4h-.7zM33 191.9l.4 2.3h-.8zM42 189l.6-.5 1.4 1.9zM172.2 209.9h.8l-.3 2.4zM177.4 205.9h.8l-.4 2.4zM196.6 208.9l2.4 .5-.3 .7zM257.2 209.9h.9l-.5 2.4zM265.7 202.4h.8l-.4 2.4zM315 211.2l2.2 .9-.4 .7z"/>
<path d="M27.5 227.5h.7l-.4 2.3zM32.6 223.4h.8l-.4 2.4zM39.4 230.5l2.1-1.3-1.5 1.9zM45 238.6l2.4-.4v.8zM88.6 238.2l2.4 .4-2.4 .4zM182.4 226.9l2.4-.4v.8zM185.4 221.3l2.4-.4v.8zM193.4 220.9l2.3 .4-2.3 .4zM196.4 226.5l2.3 .4-2.3 .4zM41 242.9l2.4-.5v.8zM92.6 242.4l2.4 .5-2.4 .3z"/>
</g>
<g font-size="9.4">
<text x="369.8" y="276.1">A3</text>
<text x="389.9" y="276.1">00</text>
</g>
<g font-size="5.4">
<text x="36.1" y="11.2">8</text>
<text x="83.6" y="11.2">7</text>
<text x="133.6" y="11.2">6</text>
<text x="183.6" y="11.2">5</text>
<text x="233.6" y="11.2">4</text>
<text x="283.6" y="11.2">3</text>
<text x="333.6" y="11.2">2</text>
<text x="381.5" y="11.2">1</text>
<text x="11.1" y="32.9">F</text>
<text x="406.1" y="32.9">F</text>
<text x="11.1" y="77.3">E</text>
<text x="406.1" y="77.3">E</text>
<text x="11.1" y="127.3">D</text>
<text x="406" y="127.3">D</text>
<text x="11.1" y="177.2">C</text>
<text x="406.1" y="177.2">C</text>
<text x="11.1" y="227.2">B</text>
<text x="406.1" y="227.2">B</text>
<text x="11" y="271.4">A</text>
<text x="406" y="271.4">A</text>
<text x="36.1" y="293.2">8</text>
<text x="83.6" y="293.2">7</text>
<text x="133.6" y="293.2">6</text>
<text x="183.6" y="293.2">5</text>
<text x="233.6" y="293.2">4</text>
<text x="283.6" y="293.2">3</text>
<text x="333.6" y="293.2">2</text>
<text x="381.5" y="293.2">1</text>
</g>
<g font-size="5.1">
<text x="19.8" y="254.6">Notes:</text>
<text x="19.8" y="260.8">1. Debur all corners unless specified.</text>
<text x="19.8" y="266.7">2. Tappings to be done after coating.</text>
<text x="19.8" y="272.7">3. Mark each part with its drawing number.</text>
<text x="19.8" y="278.6">4. Specified tolerances are to be maintained after coating.</text>
<text x="19.8" y="284.6">5. Stress relieving to be done after welding/before machining.</text>
</g>
<text font-size="4.9" x="377" y="264.1">OF 3</text>
<g font-size="4.8" fill="#008080">
<text x="96" y="23.1">B</text>
<text x="230.7" y="45.3">SECTION A-A</text>
<text x="94.6" y="58.3">A</text>
<text x="211" y="69.7">A</text>
<text x="252.8" y="73.6">A</text>
<text x="79.4" y="80.1">J</text>
<text x="116" y="85.6">E</text>
<text x="336.6" y="86.5">DETAIL F</text>
<text x="98.9" y="110.9">F</text>
<text x="240.6" y="110.7">DETAIL B</text>
<text x="29.2" y="131.1">K</text>
<text x="375.8" y="131.4">DETAIL J</text>
<text x="99.6" y="143.4">G</text>
<text x="154.1" y="140.5">DETAIL A</text>
<text x="235.4" y="141.5">DETAIL K</text>
<text x="33.8" y="157.2">C</text>
<text x="39.2" y="162">D</text>
<text x="95.1" y="162">D</text>
<text x="143.2" y="160">H</text>
<text x="102.8" y="182.6">DETAIL C</text>
<text x="143.2" y="218.5">H</text>
<text x="150.1" y="223.7">DETAIL E</text>
<text x="306.8" y="225.2">DETAIL G</text>
<text x="181.7" y="232.2">SECTION H-H</text>
<text x="97.5" y="237.7">SECTION D-D</text>
</g>
<g font-size="4.8">
<text x="172.9" y="139.9">6x O5 M6 THRU</text>
<text x="205.1" y="238">PD03A0101000F</text>
<text x="280.7" y="239">SWAPNIL</text>
<text x="369.4" y="239.3">08-Mar-2021</text>
<text x="285.5" y="247.9">RDS</text>
<text x="368.8" y="247.1">08-Mar-2021</text>
<text x="207.6" y="254.9">Base frame SQ1165</text>
<text x="285.5" y="256.6">BKS</text>
<text x="225.9" y="262.6">IS2062 E250A</text>
<text x="370.9" y="263.7">3</text>
<text x="299.3" y="264.8">N.A.</text>
<text x="213.1" y="274.6">1</text>
<text x="243" y="273.7">140.022 kg</text>
<text x="272.9" y="271.7">Powder Coating</text>
<text x="310.5" y="275">40-50</text>
<text x="272.9" y="276.2">RAL 7015</text>
<text x="344.9" y="276.1">NTS</text>
</g>
<g font-size="3.9">
<text x="146.1" y="17.3">100</text>
<text x="290.4" y="17" transform="rotate(34 290.4 17)">R 5 TYP</text>
<text x="146.7" y="21.4">32</text>
<text x="231.7" y="19">145</text>
<text x="170" y="24.8" transform="rotate(-28 170 24.8)">TYP R 5</text>
<text x="214.2" y="33.4" transform="rotate(-90 214.2 33.4)">82</text>
<text x="356.8" y="35.8" transform="rotate(-90 356.8 35.8)">25</text>
<text x="251.7" y="41.7" transform="rotate(37 251.7 41.7)">R 8</text>
<text x="231.8" y="53.8">118</text>
<text x="273.2" y="50">4x O8.5 M10 THRU</text>
<text x="356.7" y="52" transform="rotate(-90 356.7 52)">40</text>
<text x="361.5" y="49.6" transform="rotate(-90 361.5 49.6)">80</text>
<text x="170.1" y="59.4" transform="rotate(-90 170.1 59.4)">180</text>
<text x="213" y="56.6" transform="rotate(-90 213 56.6)">5</text>
<text x="256.9" y="56.2" transform="rotate(-90 256.9 56.2)">17.5</text>
<text x="325.4" y="75.7">55</text>
<text x="178.7" y="82.1" transform="rotate(-90 178.7 82.1)">400</text>
<text x="206.1" y="82.5" transform="rotate(-90 206.1 82.5)">148</text>
<text x="256.8" y="82.7" transform="rotate(-90 256.8 82.7)">180</text>
<text x="325.3" y="79.8">80</text>
<text x="263.7" y="86.5">4x O10.2 M12 THRU</text>
<text x="253" y="101.6" transform="rotate(42 253 101.6)">R 5 TYP</text>
<text x="373.5" y="96.2">80</text>
<text x="373.6" y="100.9">50</text>
<text x="388" y="101.4" transform="rotate(-44 388 101.4)">R 5 TYP</text>
<text x="170.1" y="104.4" transform="rotate(-90 170.1 104.4)">180</text>
<text x="231.7" y="104.8">150</text>
<text x="341.2" y="102.1">4x O5 M6 THRU</text>
<text x="355.2" y="116.6" transform="rotate(-90 355.2 116.6)">80</text>
<text x="359.3" y="116.5" transform="rotate(-90 359.3 116.5)">50</text>
<text x="238.4" y="122.1" transform="rotate(-90 238.4 122.1)">15</text>
<text x="242.9" y="129.1" transform="rotate(-90 242.9 129.1)">60</text>
<text x="294" y="127.7">80</text>
<text x="294" y="133.8">50</text>
<text x="216.9" y="140.1">15</text>
<text x="223.4" y="143.6">60</text>
<text x="325.9" y="140.3">4x O8.5 M10 THRU</text>
<text x="154.3" y="155.2">16</text>
<text x="202.4" y="161.8" transform="rotate(-30 202.4 161.8)">R 5 TYP</text>
<text x="257" y="179.2" transform="rotate(-90 257 179.2)">140</text>
<text x="265.5" y="179" transform="rotate(-90 265.5 179)">110</text>
<text x="19.5" y="185.3">4x O17.5 THRU</text>
<text x="99" y="182.1" transform="rotate(-90 99 182.1)">16</text>
<text x="172.1" y="190.5" transform="rotate(-90 172.1 190.5)">240</text>
<text x="177.2" y="190.5" transform="rotate(-90 177.2 190.5)">200</text>
<text x="27.3" y="210.8" transform="rotate(-90 27.3 210.8)">210</text>
<text x="32.4" y="210.8" transform="rotate(-90 32.4 210.8)">170</text>
<text x="205.8" y="213.6">4x O10.2 M12 THRU</text>
<text x="189.1" y="220.7">52</text>
<text x="327.3" y="218.3" transform="rotate(32 327.3 218.3)">R 5 TYP</text>
<text x="189" y="226.3">82</text>
<text x="65.9" y="238">230</text>
<text x="26.1" y="241.9" transform="rotate(-41 26.1 241.9)">R 10 TYP</text>
<text x="65.8" y="242.3">270</text>
</g>
<g font-size="3.6">
<text x="17.8" y="16.6">DO NOT SCALE</text>
<text x="46.3" y="16.4">IF IN DOUBT ASK</text>
<text x="78.1" y="16.5">ALL DIMESNIONS ARE IN mm</text>
<text x="367.7" y="189.9">GENERAL TOL.</text>
</g>
<g font-size="3.3">
<text x="361.6" y="174.8">SURFACE FINISH SYMBOLS</text>
<text x="237.3" y="281.3">This drawing is a business secret of Addverb Tech. Pvt. Ltd. and/or the company herein, and</text>
<text x="237.3" y="285.3">any act to copy, use or transfer this drawing without prior approval is illegal misconduct.</text>
</g>
<g font-size="2.9">
<text x="375.7" y="177.6">UNMACHINED</text>
<text x="267.5" y="234">DRAWN BY</text>
<text x="202.5" y="234.2">DWG NO.</text>
<text x="299.8" y="234">SIGN.</text>
<text x="332.6" y="234.4">STAMP (APP. AUTH.)</text>
<text x="368.9" y="234.5">DATE OF ISSUE</text>
<text x="202.4" y="242.4">REF. ASSLY.</text>
<text x="267.6" y="242.4">CHKD BY</text>
<text x="299.8" y="242.4">SIGN.</text>
<text x="368.9" y="242.4">DRAWN DATE</text>
<text x="202.5" y="250.9">PART NAME</text>
<text x="267.5" y="250.9">APPD BY</text>
<text x="299.8" y="250.9">SIGN.</text>
<text x="368.8" y="250.9">PROJECT CODE</text>
<text x="202.7" y="259.8">MATERIAL</text>
<text x="267.6" y="259.5">HEAT TREATMENT</text>
<text x="368.7" y="259.5">SHEET NO.</text>
<text x="202.7" y="268.2">QTY.</text>
<text x="235.1" y="268.2">WEIGHT</text>
<text x="267.7" y="268.1">COATING</text>
<text x="299.7" y="268.6">COATING THICKNESS</text>
<text x="332.5" y="268.6">SCALE</text>
<text x="369.2" y="268.2">SIZE</text>
<text x="388.2" y="268.2">REV.</text>
</g>
<g font-size="2.6">
<text x="362.2" y="195.6">ABOVE 10 - 100</text>
<text x="362.3" y="192.7">ABOVE 1 - 10</text>
<text x="387.1" y="192.7">±0.10</text>
<text x="387.7" y="195.6">±0.15</text>
<text x="362.2" y="201.4">ABOVE 500 -</text>
<text x="362.3" y="198.6">ABOVE 100 - 500</text>
<text x="387.5" y="201.4">±0.50</text>
<text x="388.8" y="198.6">±0.25</text>
<text x="362.2" y="222.5">ABOVE 1 - 100</text>
<text x="362.3" y="225.6">ABOVE 150</text>
<text x="386.6" y="225.6">±2.5</text>
<text x="387.9" y="222.5">±2.5</text>
</g>
<g font-size="2.5">
<text x="374.5" y="180.5">12.5μm-25μm (Ra)</text>
<text x="374.6" y="183.6">1.6μm-6.3μm (Ra)</text>
<text x="374.9" y="186.5">0.2μm-0.8μm (Ra)</text>
<text x="362.3" y="204.4">ANGLE</text>
<text x="383.5" y="207.4">HOLE</text>
<text x="384.5" y="204.4">±1</text>
<text x="390.8" y="207.4">SHAFT</text>
<text x="393.6" y="204.4">°30'</text>
<text x="362.3" y="210.6">ABOVE 1 - 10</text>
<text x="362.3" y="213.5">ABOVE 10 - 100</text>
<text x="362.2" y="216.5">ABOVE 100 - 500</text>
<text x="362.2" y="219.6">ABOVE 500 -</text>
</g>
<g font-size="2">
<text x="230.5" y="276.6">Nos</text>
<text x="263.6" y="276.4">Kg</text>
<text x="328.2" y="276.1">μm</text>
</g>
<g font-size="1.8">
<text x="385.5" y="168.2">BUFF</text>
<text x="358.9" y="201.5" transform="rotate(-90 358.9 201.5)">MACHINING SIZE</text>
<text x="360.4" y="204.8" transform="rotate(-90 360.4 204.8)">SIZE OF HOLE POS.</text>
<text x="384" y="209.4">+0.2</text>
<text x="392.6" y="209.4">0.0</text>
<text x="384.1" y="215.5">+0.5</text>
<text x="384.1" y="212.5">+0.3</text>
<text x="384.7" y="211.1">0.0</text>
<text x="384.7" y="214.1">0.0</text>
<text x="391.9" y="214.1">-0.3</text>
<text x="392" y="211">-0.2</text>
<text x="392.5" y="212.5">0.0</text>
<text x="392.6" y="215.4">0.0</text>
<text x="359" y="216.5" transform="rotate(-90 359 216.5)">MACHINING SIZE</text>
<text x="360.3" y="216.6" transform="rotate(-90 360.3 216.6)">SHAFT HOLE POS.</text>
<text x="384" y="218.4">+1.0</text>
<text x="384.7" y="217">0.0</text>
<text x="391.9" y="217">-0.5</text>
<text x="392.5" y="218.4">0.0</text>
<text x="359" y="226" transform="rotate(-90 359 226)">WELD-</text>
<text x="360.3" y="225.6" transform="rotate(-90 360.3 225.6)">ING</text>
</g>
</svg>
